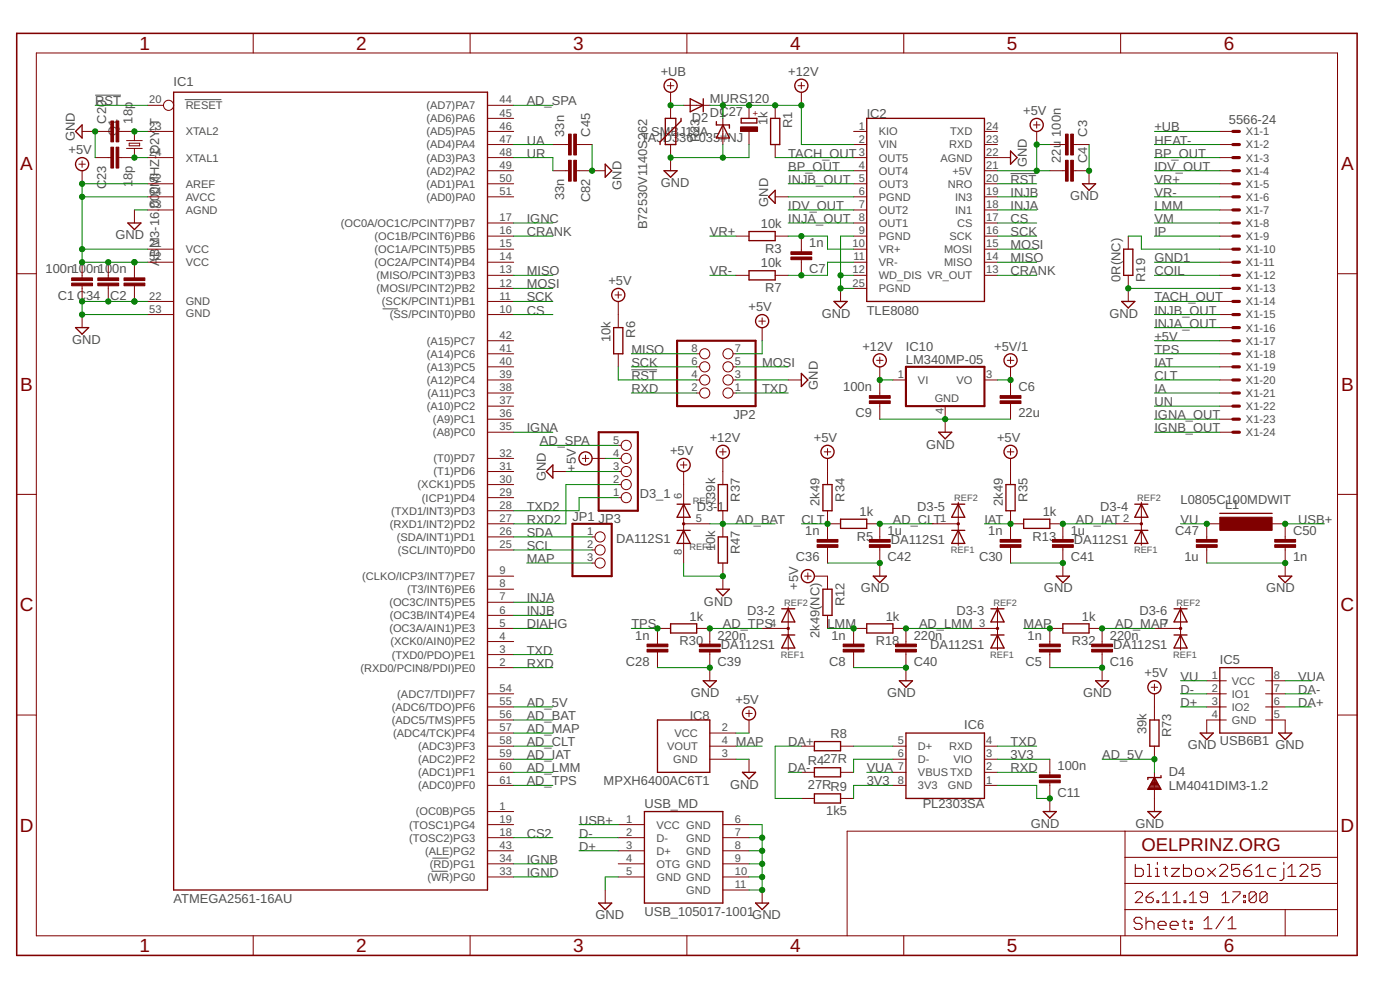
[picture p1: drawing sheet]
<svg xmlns="http://www.w3.org/2000/svg" width="420mm" height="297mm" viewBox="0 0 420 297" stroke-linecap="round" stroke-linejoin="round" font-family="sans-serif">
<path d="M28.6 28.6h7.7M55.5 29.9h10.8M303.3 52.1h7.7M114.9 92.7h4.4M189.5 111h7.7M129.9 257.5h4.6M129.6 261.4h4.7" fill="none" stroke="#505050" stroke-width=".3"/>
<g fill="none" stroke="#800000" stroke-width=".4">
<path d="M22.7 39.4l1.9-1.9v3.9zM52.1 27.7h94.2v239.3h-94.2zM199.7 35.5h3.1v7.9h-3.1zM204.4 35.5v.8l-6.3 6.3v.8M207.1 29.6l4 2-4 1.9zM211.1 29.6v3.9M215 36.5v1h3.9v1M216.9 37.5l2 3.9h-3.9zM222.4 35.5h4.7v1.4h-4.7zM231.3 35.5h2.7v7.9h-2.7zM260.1 35.5h35.3v54.9h-35.3zM181.6 49.3l2 1.9-2 2z"/>
<path d="M199.3 51.2h3.9l-1.9 2zM230.7 59.1l1.9-2v3.9zM303.3 45.3l1.9 2-1.9 2zM324.9 55.1h3.9l-2 2zM38.4 66.9h3.9l-2 2zM224.8 69.5h7.8v2.7h-7.8zM337.2 74.8h2.8v7.8h-2.8zM22.7 98.3h3.9l-2 2zM184.2 98.3h2.7v7.9h-2.7zM224.8 81.2h7.8v2.8h-7.8zM250.3 90.4h3.9l-1.9 2zM336.6 90.4h4l-2 2z"/>
<path d="M240.5 112l1.9 2-1.9 2zM165.9 139.5v3.9l-1.9-1.9zM281.7 129.7h3.9l-1.9 2zM203.2 151.3h3.9M203.2 159.1h3.9M205.2 151.3l1.9 3.9h-3.9zM205.2 159.1l1.9 3.9h-3.9zM215.6 145.4h2.7v7.8h-2.7zM247 145.4h2.7v7.8h-2.7zM252.3 155.8h7.8v2.7h-7.8zM285.6 151.3h3.9M285.6 159.1h3.9"/>
<path d="M287.6 159.1l1.9 3.9h-3.9zM287.6 151.3l1.9 3.9h-3.9zM301.9 145.4h2.8v7.8h-2.8zM307.2 155.8h7.9v2.7h-7.9zM340.6 151.3h3.9M340.6 159.1h3.9M342.5 159.1l2 3.9h-3.9zM342.5 151.3l2 3.9h-3.9zM366.1 154h15.7M215 176.8h3.9l-2 2zM215.6 161.1h2.7v7.8h-2.7zM247 176.8h2.7v7.8h-2.7z"/>
<path d="M262.1 172.9h3.9l-2 1.9zM317 172.9h4l-2 1.9zM383.7 172.9h4l-2 1.9zM201.3 187.2h7.8v2.7h-7.8zM234.6 182.7h3.9M234.6 190.5h3.9M236.6 182.7l1.9 3.9h-3.9zM236.6 190.5l1.9 3.9h-3.9zM260.1 187.2h7.9v2.7h-7.9zM297.4 182.7h3.9M297.4 190.5h3.9M299.4 182.7l1.9 3.9h-3.9z"/>
<path d="M299.4 190.5l1.9 3.9h-3.9zM319 187.2h7.8v2.7h-7.8zM352.3 182.7h4M352.3 190.5h4M354.3 182.7l2 3.9h-4zM354.3 190.5l2 3.9h-4zM197.3 216h15.7v15.7h-15.7zM211.1 204.3h3.9l-2 1.9zM269.9 204.3h4l-2 1.9zM271.9 219.9h23.5v19.7h-23.5zM328.8 204.3h3.9l-1.9 1.9zM345.1 216h2.7v7.9h-2.7z"/>
<path d="M360.2 219.9h3.9l-1.9 2zM366.1 200.3h15.7v19.6h-15.7zM383.7 219.9h4l-2 2zM222.8 231.7h4l-2 2zM244.4 222.5h7.9v2.8h-7.9zM244.4 230.4h7.9v2.7h-7.9zM244.4 238.2h7.9v2.7h-7.9zM344.7 236.5h3.6M344.8 236.2h3.2M345.1 235.8h2.8M345.2 235.4h2.4M345.5 235.1h2"/>
<path d="M345.7 234.7h1.6M345.9 234.4h1.1M346.1 234h.8M346.3 233.6h.3M346.5 233.3l1.9 3.5h-3.9zM348.4 232.7v.6h-3.9v.6M193.4 243.5h23.5v27.5h-23.5zM313.1 243.5h3.9l-1.9 1.9zM344.5 243.5h3.9l-1.9 1.9zM179.7 271h3.9l-2 1.9zM226.8 271h3.9l-2 1.9z"/>
<circle cx="201.3" cy="25.7" r="1.97"/>
<circle cx="240.5" cy="25.7" r="1.97"/>
<circle cx="311.1" cy="37.5" r="1.97"/>
<circle cx="24.6" cy="49.3" r="1.97"/>
<circle cx="185.5" cy="88.5" r="1.97"/>
<circle cx="228.7" cy="96.4" r="1.97"/>
<circle cx="264" cy="108.1" r="1.97"/>
<circle cx="303.3" cy="108.1" r="1.97"/>
<circle cx="175.7" cy="137.5" r="1.97"/>
<circle cx="205.2" cy="139.5" r="1.97"/>
<circle cx="216.9" cy="135.6" r="1.97"/>
<circle cx="248.3" cy="135.6" r="1.97"/>
<circle cx="303.3" cy="135.6" r="1.97"/>
<circle cx="242.4" cy="172.9" r="1.97"/>
<circle cx="224.8" cy="214.1" r="1.97"/>
<circle cx="346.5" cy="206.2" r="1.97"/>
</g>
<g fill="none" stroke="#800000" stroke-width=".3">
<path d="M10.9 15.9h390.5v264.9h-390.5zM76 10v5.9M141.1 10v5.9M206.1 10v5.9M271.2 10v5.9M336.3 10v5.9M24.6 39.4h8.7M35.6 39.4h4.7v2.8M44.3 31.6h4.7M44.3 39.4h7.8M146.3 31.6h7.9M146.3 39.4h7.9"/>
<path d="M146.3 35.5h7.9M200.3 25.7h1.9M201.3 24.7v2M201.3 27.7v7.8M205.2 31.6h7.8M216.9 35.5v7.9M224.8 31.6v3.9M224.8 39.4v4M232.6 31.6v3.9M239.5 25.7h2M240.5 24.7v2M240.5 27.7v3.9"/>
<path d="M256.2 39.4h3.9M295.4 39.4h4M310.2 37.5h1.9M311.1 36.5v2M311.1 39.4v4M366.1 39.4h3.9M23.7 49.3h1.9M24.6 48.3v1.9M24.6 51.2v3.9M28.6 47.3h4.7M38 42.2h4.7M38 44.5h4.7"/>
<path d="M38.8 43h3.1v.8h-3.1zM40.3 44.5v2.8h-4.7M44.3 47.3h7.8M44.3 55.1h7.8M44.3 59.1h7.8M146.3 47.3h7.9M146.3 43.4h7.9M146.3 51.2h7.9M146.3 55.1h7.9M146.3 59.1h7.9M165.9 43.4h4.7M165.9 51.2h4.7"/>
<path d="M173 43.4h4.7M173 51.2h8.6M201.3 43.4v7.8M232.6 59.1h4M232.6 43.4v3.9M256.2 47.3h3.9M256.2 43.4h3.9M256.2 51.2h3.9M256.2 55.1h3.9M256.2 59.1h3.9M295.4 47.3h7.9M295.4 43.4h4"/>
<path d="M295.4 51.2h4M295.4 55.1h4M295.4 59.1h4M315.1 43.4h4.7M315.1 51.2h4.7M322.1 43.4h4.7M322.1 51.2h4.7v3.9M366.1 47.3h3.9M366.1 43.4h3.9M366.1 51.2h3.9M366.1 55.1h3.9M366.1 59.1h3.9"/>
<path d="M24.6 78.7v4.7M32.5 78.7v4.7M40.3 63v3.9M40.3 78.7v4.7M44.3 63h7.8M44.3 74.8h7.8M44.3 78.7h7.8M146.3 66.9h7.9M146.3 70.8h7.9M146.3 74.8h7.9M146.3 78.7h7.9M220.9 70.8h3.9"/>
<path d="M232.6 70.8h4M240.5 70.8v4.7M240.5 77.9v4.7M256.2 63h3.9M256.2 66.9h3.9M256.2 70.8h3.9M256.2 74.8h3.9M256.2 78.7h3.9M295.4 63h4M295.4 66.9h4M295.4 70.8h4M295.4 74.8h4"/>
<path d="M295.4 78.7h4M338.6 70.8v4M366.1 63h3.9M366.1 66.9h3.9M366.1 70.8h3.9M366.1 74.8h3.9M366.1 78.7h3.9M5 82.1h5.9M24.6 85.7v4.7M24.6 94.4v3.9M32.5 85.7v4.7M40.3 85.7v4.7"/>
<path d="M44.3 90.4h7.8M44.3 94.4h7.8M146.3 82.6h7.9M146.3 86.5h7.9M146.3 90.4h7.9M146.3 94.4h7.9M184.6 88.5h1.9M185.5 87.5v2M185.5 90.4v7.9M220.9 82.6h3.9M227.7 96.4h2M228.7 95.4v1.9"/>
<path d="M228.7 98.3v3.9M232.6 82.6h4M252.3 86.5v3.9M256.2 82.6h3.9M256.2 86.5h3.9M295.4 82.6h4M338.6 82.6v7.8M366.1 82.6h3.9M366.1 86.5h3.9M366.1 90.4h3.9M366.1 94.4h3.9M366.1 98.3h3.9"/>
<path d="M401.4 82.1h5.9M146.3 114h7.9M146.3 117.9h7.9M146.3 110.1h7.9M146.3 106.2h7.9M146.3 102.2h7.9M185.5 106.2v3.9M209.1 114h.9M209.1 117.9h.9M209.1 110.1h.9M209.1 106.2h.9M220 114h.9"/>
<path d="M220 117.9h.9M220 110.1h.9M220 106.2h.9M236.6 114h3.9M263.1 108.1h1.9M264 107.1v2M264 110.1v8.6M268 114h3.9M295.4 114h4M302.3 108.1h2M303.3 107.1v2M303.3 110.1v8.6"/>
<path d="M366.1 114h3.9M366.1 117.9h3.9M366.1 110.1h3.9M366.1 106.2h3.9M366.1 102.2h3.9M146.3 129.7h7.9M146.3 125.8h7.9M146.3 121.9h7.9M146.3 137.5h7.9M174.8 137.5h1.9M175.7 136.6v1.9M177.7 137.5h3.9"/>
<path d="M185.5 137.5h.9M185.5 133.6h.9M204.2 139.5h1.9M205.2 138.5v2M216 135.6h1.9M216.9 134.6v2M216.9 137.5v7.9M247.4 135.6h1.9M248.3 134.6v2M248.3 137.5v7.9M264 121.1v4.7M283.7 121.9v7.8"/>
<path d="M302.3 135.6h2M303.3 121.1v4.7M303.3 134.6v2M303.3 137.5v7.9M366.1 129.7h3.9M366.1 125.8h3.9M366.1 121.9h3.9M5 148.3h5.9M146.3 157.2h7.9M146.3 149.3h7.9M146.3 141.5h7.9M146.3 153.2h7.9"/>
<path d="M146.3 145.4h7.9M165.9 141.5h3.9M185.5 149.3h.9M185.5 141.5h.9M185.5 145.4h.9M205.2 157.2h7.8M205.2 141.5v27.4M216.9 153.2v7.9M248.3 157.2h4M248.3 153.2v8.7M260.1 157.2h3.9v4.7M279.7 157.2h7.9"/>
<path d="M287.6 150.7v12.9M303.3 157.2h3.9M303.3 153.2v8.7M315.1 157.2h3.9v4.7M334.7 157.2h7.8M342.5 150.7v12.9M366.1 157.2h-3.9v4.7M381.8 157.2h3.9v4.7M401.4 148.3h5.9M146.3 172.9h7.9M146.3 165h7.9M146.3 161.1h7.9"/>
<path d="M146.3 176.8h7.9M177.7 165h.9M177.7 161.1h.9M177.7 168.9h.9M216.9 168.9v7.9M241.5 172.9h1.9M242.4 171.9v1.9M244.4 172.9h3.9v3.9M248.3 164.2v4.7M264 164.2v8.7M303.3 164.2v4.7M319 164.2v8.7"/>
<path d="M362.2 164.2v4.7M385.7 164.2v8.7M146.3 188.6h7.9M146.3 184.6h7.9M146.3 180.7h7.9M146.3 196.4h7.9M146.3 192.5h7.9M197.3 195.6v4.7M201.3 188.6h-4v4.7M209.1 188.6h3.9v4.7M213 195.6v8.7M228.7 188.6h7.9"/>
<path d="M236.6 182.1v12.9M248.3 184.6v4M256.2 195.6v4.7M260.1 188.6h-3.9v4.7M268 188.6h3.9v4.7M271.9 195.6v8.7M291.5 188.6h7.9M299.4 182.1v12.9M315.1 195.6v4.7M319 188.6h-3.9v4.7M326.8 188.6h4v4.7M330.8 195.6v8.7"/>
<path d="M346.5 188.6h7.8M354.3 182.1v12.9M5 214.5h5.9M146.3 219.9h7.9M146.3 216h7.9M146.3 212.1h7.9M146.3 208.2h7.9M146.3 200.3h7.9M213 219.9h7.9M223.8 214.1h2M224.8 213.1v2M224.8 216v3.9"/>
<path d="M345.5 206.2h1.9M346.5 205.2v2M346.5 208.2v7.8M362.2 212.1h5.8M362.2 208.2h5.8M362.2 204.3h5.8M368 216h-5.8v3.9M379.8 216h5.9v3.9M379.8 212.1h5.9M379.8 208.2h5.9M379.8 204.3h5.9M401.4 214.5h5.9"/>
<path d="M146.3 227.8h7.9M146.3 223.9h7.9M146.3 235.6h7.9M146.3 231.7h7.9M213 227.8h7.9M213 223.9h7.9M224.8 227.8v3.9M240.5 223.9h3.9M240.5 231.7h3.9M240.5 239.6h3.9M252.3 223.9h3.9M252.3 231.7h3.9"/>
<path d="M252.3 239.6h3.9M268 227.8h3.9M268 223.9h3.9M268 235.6h3.9M268 231.7h3.9M295.4 227.8h4M295.4 223.9h4M295.4 235.6h4M295.4 231.7h4M315.1 227.8v4.7M315.1 234.9v8.6M346.5 223.9v3.9"/>
<path d="M346.5 231.7v11.8M146.3 255.3h7.9M146.3 243.5h7.9M146.3 259.2h7.9M146.3 247.4h7.9M146.3 251.3h7.9M185.5 255.3h7.9M185.5 259.2h7.9M185.5 247.4h7.9M185.5 251.3h7.9M216.9 255.3h7.9M216.9 259.2h7.9"/>
<path d="M216.9 247.4h7.9M216.9 251.3h7.9M337.6 249.4v31.4M337.6 257.2h63.8M401.4 249.4h-147.2v31.4M146.3 263.1h7.9M181.6 267v4M185.5 263.1h7.9M216.9 263.1h7.9M216.9 267h7.9M228.7 267v4M337.6 272.9h63.8"/>
<path d="M337.6 265.1h63.8M340.7 268.1l.5-.5h1.1l.6 .5v.5l-2.2 2.2h2.2M344 269.2h1.6l.5 .5v.6l-.5 .5h-1.1l-.5-.5zM346.1 267.6l-1.1 .5-1 1.1M347.2 270.3h.5v.5h-.5zM348.8 270.8h2.2M348.8 268.6l1.1-1v3.2M352.1 270.8h2.2M352.1 268.6l1.1-1v3.2M355.3 270.3h.6v.5h-.6zM357 270.8h2.1M357 268.6l1.1-1v3.2"/>
<path d="M362.4 269.2h-1.6l-.6-.6v-.5l.6-.5h1l.6 .5v2.2l-.6 .5h-1l-.6-.5M366.7 270.8h2.2M366.7 268.6l1.1-1v3.2M370 267.6h2.2v.5l-2.2 2.2v.5M373.2 270.3h.6v.5h-.6zM373.2 268.6h.6v.6h-.6zM377 268.1v2.2l-.5 .5h-1.1l-.5-.5M377 268.1l-.5-.5h-1.1l-.5 .5v2.2M377 268.1l-2.1 2.2M380.3 268.1v2.2l-.6 .5h-1l-.6-.5M380.3 268.1l-.6-.5h-1l-.6 .5v2.2M380.3 268.1l-2.2 2.2"/>
<path d="M385.7 272.9v7.9M76 280.8v5.9M141.1 280.8v5.9M206.1 280.8v5.9M271.2 280.8v5.9M336.3 280.8v5.9"/>
<circle cx="50.6" cy="31.6" r="1.52"/>
<circle cx="211.5" cy="110.1" r="1.52"/>
<circle cx="211.5" cy="117.9" r="1.52"/>
<circle cx="211.5" cy="106.2" r="1.52"/>
<circle cx="211.5" cy="114" r="1.52"/>
<circle cx="218.5" cy="106.2" r="1.52"/>
<circle cx="218.5" cy="114" r="1.52"/>
<circle cx="218.5" cy="117.9" r="1.52"/>
<circle cx="218.5" cy="110.1" r="1.52"/>
<circle cx="187.9" cy="137.5" r="1.52"/>
<circle cx="187.9" cy="133.6" r="1.52"/>
<circle cx="187.9" cy="149.3" r="1.52"/>
<circle cx="187.9" cy="141.5" r="1.52"/>
<circle cx="187.9" cy="145.4" r="1.52"/>
<circle cx="180.1" cy="165" r="1.52"/>
<circle cx="180.1" cy="161.1" r="1.52"/>
<circle cx="180.1" cy="168.9" r="1.52"/>
</g>
<g fill="#800000" stroke="#800000" stroke-width=".3">
<path d="M222.2 38.1h5.2v1.3h-5.2z"/>
<path d="M194.2 193.3h6.2v.8h-6.2z"/>
<path d="M194.2 194.8h6.2v.8h-6.2z"/>
<path d="M300.1 161.9h6.3v.8h-6.3z"/>
<path d="M300.1 163.4h6.3v.8h-6.3z"/>
<path d="M245.2 161.9h6.3v.8h-6.3z"/>
<path d="M245.2 163.4h6.3v.8h-6.3z"/>
<path d="M209.9 193.3h6.3v.8h-6.3z"/>
<path d="M209.9 194.8h6.3v.8h-6.3z"/>
<path d="M268.8 193.3h6.2v.8h-6.2z"/>
<path d="M268.8 194.8h6.2v.8h-6.2z"/>
<path d="M315.8 161.9h6.3v.8h-6.3z"/>
<path d="M315.8 163.4h6.3v.8h-6.3z"/>
<path d="M260.9 161.9h6.3v.8h-6.3z"/>
<path d="M260.9 163.4h6.3v.8h-6.3z"/>
<path d="M311.9 193.3h6.3v.8h-6.3z"/>
<path d="M311.9 194.8h6.3v.8h-6.3z"/>
<path d="M327.6 193.3h6.3v.8h-6.3z"/>
<path d="M327.6 194.8h6.3v.8h-6.3z"/>
<path d="M21.5 83.4h6.3v.8h-6.3z"/>
<path d="M21.5 84.9h6.3v.8h-6.3z"/>
<path d="M37.2 83.4h6.3v.8h-6.3z"/>
<path d="M37.2 84.9h6.3v.8h-6.3z"/>
<path d="M29.4 83.4h6.2v.8h-6.2z"/>
<path d="M29.4 84.9h6.2v.8h-6.2z"/>
<path d="M34.8 36.3h.8v6.3h-.8z"/>
<path d="M33.3 36.3h.8v6.3h-.8z"/>
<path d="M34.8 44.2h.8v6.2h-.8z"/>
<path d="M33.3 44.2h.8v6.2h-.8z"/>
<path d="M319.8 40.2h.8v6.3h-.8z"/>
<path d="M321.3 40.2h.8v6.3h-.8z"/>
<path d="M319.8 48.1h.8v6.3h-.8z"/>
<path d="M321.3 48.1h.8v6.3h-.8z"/>
<path d="M300.1 120.3h6.3v.8h-6.3z"/>
<path d="M300.1 118.7h6.3v.8h-6.3z"/>
<path d="M237.4 75.5h6.2v.8h-6.2z"/>
<path d="M237.4 77.1h6.2v.8h-6.2z"/>
<path d="M359 163.4h6.3v.8h-6.3z"/>
<path d="M359 161.9h6.3v.8h-6.3z"/>
<path d="M366.1 155.2h15.7v3.9h-15.7z"/>
<path d="M382.6 163.4h6.2v.8h-6.2z"/>
<path d="M382.6 161.9h6.2v.8h-6.2z"/>
<path d="M311.9 232.5h6.3v.8h-6.3z"/>
<path d="M311.9 234.1h6.3v.8h-6.3z"/>
<path d="M253 193.3h6.3v.8h-6.3z"/>
<path d="M253 194.8h6.3v.8h-6.3z"/>
<path d="M170.6 48.1h.8v6.3h-.8z"/>
<path d="M172.2 48.1h.8v6.3h-.8z"/>
<path d="M170.6 40.2h.8v6.3h-.8z"/>
<path d="M172.2 40.2h.8v6.3h-.8z"/>
<path d="M260.9 118.7h6.3v.8h-6.3z"/>
<path d="M260.9 120.3h6.3v.8h-6.3z"/>
</g>
<g fill="none" stroke="#800000" stroke-width=".32">
<path d="M340.7 259.4v3.6h1.8l.6-.6v-1.2l-.6-.7h-1.8M344.3 259.4h.6v3.6M347.3 258.7v.7M349.8 259.9v2.5l.6 .6M355.2 259.4v3.6h1.8l.6-.6v-1.2l-.6-.7h-1.8M366 259.9l.6-.5h1.2l.6 .5v.6l-2.4 2.5h2.4M372 259.4h-2.4v1.8l1.2-.7h.6l.6 .7v1.2l-.6 .6h-1.2l-.6-.6M375.7 259.4l-1.2 .5-1.2 1.3M385.3 258.7v.7M390.1 259.9l.6-.5h1.2l.6 .5v.6l-2.4 2.5h2.4M396.1 259.4h-2.4v1.8l1.2-.7h.6l.6 .7v1.2l-.6 .6h-1.2l-.6-.6M342.8 275.8l-.7-.6h-1.2l-.6 .6v.6l.6 .7h1.2l.7 .5v.7l-.7 .5h-1.2l-.6-.5"/>
<path d="M343.9 275.2v3.6M343.9 277.1l.7-.7h1.2l.6 .7v1.7M344.3 263h1.2M346.8 263h1.2M346.8 260.5h.5v2.5M347.6 277.6h2.4v-.5l-.6-.7h-1.2l-.6 .7v1.2l.6 .5h1.2M349.2 260.5h1.2M351.2 277.6h2.4v-.5l-.6-.7h-1.2l-.6 .7v1.2l.6 .5h1.2M351.6 260.5h2.4l-2.4 2.5h2.4M354.8 276.4h1.2M355.4 275.8v2.5l.6 .5M357.2 276.4h.6v.7h-.6z"/>
<path d="M357.2 278.3h.6v.5h-.6zM359.4 260.5h1.2l.6 .7v1.2l-.6 .6h-1.2l-.6-.6v-1.2zM361.3 276.2l1.2-1.2v3.7M361.3 278.7h2.4M362.4 260.5l2.4 2.5M364.8 260.5l-2.4 2.5M367.3 275l-2.4 3.7M368.6 278.7h2.4M368.6 276.2l1.2-1.2v3.7M373.3 261.2h1.8l.6 .5v.7l-.6 .6h-1.3l-.5-.6zM376.9 263h2.4M376.9 260.5l1.2-1.1v3.6"/>
<path d="M382.9 260.5h-1.8l-.6 .7v1.2l.6 .6h1.8M385.3 260.5v3.1l-.6 .6h-.6M386.5 263h2.4M386.5 260.5l1.2-1.1v3.6"/>
</g>
<path d="M5 10h402.3v276.7h-402.3z" fill="none" stroke="#800000" stroke-width=".47"/>
<g fill="none" stroke="#800000" stroke-width=".63">
<path d="M203.2 102.2h23.6v19.7h-23.6zM271.9 110.1h23.5v11.8h-23.5zM179.7 129.7h11.7v23.5h-11.7zM171.8 157.2h11.8v15.7h-11.8z"/>
<circle cx="205.2" cy="157.2" r=".19"/>
<circle cx="287.6" cy="157.2" r=".19"/>
<circle cx="342.5" cy="157.2" r=".19"/>
<circle cx="236.6" cy="188.6" r=".19"/>
<circle cx="299.4" cy="188.6" r=".19"/>
<circle cx="354.3" cy="188.6" r=".19"/>
</g>
<g fill="none" stroke="#800000" stroke-width=".95">
<path d="M370 39.4h2M370 43.4h2M370 47.3h2M370 51.2h2M370 55.1h2M370 59.1h2M370 63h2M370 66.9h2M370 70.8h2M370 74.8h2M370 78.7h2M370 82.6h2"/>
<path d="M370 86.5h2M370 90.4h2M370 94.4h2M370 98.3h2M370 102.2h2M370 106.2h2M370 110.1h2M370 114h2M370 117.9h2M370 121.9h2M370 125.8h2M370 129.7h2"/>
</g>
<g fill="none" stroke="#008000" stroke-width=".3">
<path d="M28.6 39.4v7.9M28.6 31.6h15.7M40.3 39.4h4M154.2 31.6h11.7M201.3 31.6h3.9M213 31.6h27.5v11.8h15.7M216.9 31.6v3.9M346.5 39.4h19.6M24.6 59.1h19.7M40.3 47.3h4M44.3 55.1h-19.7v23.6h19.7M154.2 47.3h11.7v3.9"/>
<path d="M154.2 43.4h11.7M177.7 43.4v7.8M216.9 43.4v3.9M224.8 43.4v3.9h-23.5M232.6 47.3h23.6M236.6 59.1h19.6M236.6 55.1h19.6M236.6 51.2h19.6M299.4 59.1h11.7M299.4 55.1h11.7M299.4 51.2h15.7M315.1 43.4h-4v7.8"/>
<path d="M326.8 43.4v7.8M346.5 47.3h19.6M346.5 59.1h19.6M346.5 55.1h19.6M346.5 51.2h19.6M346.5 43.4h19.6M24.6 74.8h19.7M40.3 63h4M154.2 70.8h11.7M154.2 66.9h11.7M213 70.8h7.9M236.6 63h19.6"/>
<path d="M236.6 70.8h11.7v4h7.9M236.6 66.9h19.6M256.2 70.8h-3.9v15.7h3.9M256.2 78.7h-7.9v3.9h-11.7M299.4 63h11.7M299.4 70.8h11.7M299.4 74.8h11.7M299.4 78.7h11.7M299.4 66.9h11.7M338.6 70.8h3.9v4h23.6M346.5 63h19.6M346.5 70.8h19.6"/>
<path d="M346.5 78.7h19.6M346.5 66.9h19.6M44.3 90.4h-19.7v4h19.7M154.2 90.4h11.7M154.2 94.4h11.7M154.2 86.5h11.7M154.2 82.6h11.7M213 82.6h7.9M252.3 82.6h3.9M299.4 82.6h11.7M338.6 86.5h27.5M346.5 90.4h19.6"/>
<path d="M346.5 94.4h19.6M346.5 82.6h19.6M346.5 98.3h19.6M185.5 110.1v3.9h23.6M189.5 106.2h19.6M189.5 110.1h19.6M189.5 117.9h19.6M220.9 114h15.7M220.9 110.1h15.7M220.9 117.9h15.7M228.7 102.2v4h-7.8M264 114h4"/>
<path d="M299.4 114h3.9M346.5 114h19.6M346.5 106.2h19.6M346.5 102.2h19.6M346.5 110.1h19.6M346.5 117.9h19.6M154.2 129.7h11.7M162 133.6h23.5M181.6 137.5h3.9M264 125.8h39.3M346.5 125.8h19.6M346.5 129.7h19.6"/>
<path d="M346.5 121.9h19.6M169.8 141.5h15.7M185.5 145.4h-15.7v11.8h-15.6M185.5 149.3h-11.7v3.9h-19.6M213 157.2h19.6M240.5 157.2h7.8M264 157.2h15.7M295.4 157.2h7.9M319 157.2h15.7M354.3 157.2h7.9M385.7 157.2h11.8M154.2 165h23.5"/>
<path d="M154.2 161.1h23.5M158.1 168.9h19.6M205.2 168.9v4h11.7M248.3 168.9h15.7M303.3 168.9h15.7M362.2 168.9h23.5M154.2 188.6h11.7M154.2 196.4h11.7M154.2 180.7h11.7M154.2 184.6h11.7M189.5 188.6h7.8M213 188.6h15.7"/>
<path d="M248.3 188.6h7.9M271.9 188.6h19.6M307.2 188.6h7.9M330.8 188.6h15.7M154.2 200.3h11.7M154.2 219.9h11.7M154.2 216h11.7M154.2 212.1h11.7M197.3 200.3h15.7M220.9 219.9h3.9M256.2 200.3h15.7M315.1 200.3h15.7"/>
<path d="M354.3 212.1h7.9M354.3 208.2h7.9M354.3 204.3h7.9M385.7 212.1h7.9M385.7 208.2h7.9M385.7 204.3h7.9M154.2 227.8h11.7M154.2 235.6h11.7M154.2 223.9h11.7M154.2 231.7h11.7M220.9 227.8h3.9M220.9 223.9h7.8"/>
<path d="M236.6 231.7h3.9M240.5 223.9h-7.9v15.7h7.9M256.2 223.9h11.8M260.1 231.7h7.9M268 227.8h-11.8v3.9M268 235.6h-11.8v4M299.4 227.8h15.7M299.4 235.6h11.7v4h4M299.4 223.9h11.7M299.4 231.7h11.7M330.8 227.8h15.7v3.9M154.2 259.2h11.7"/>
<path d="M154.2 251.3h11.7M173.8 255.3h11.7M173.8 251.3h11.7M173.8 247.4h11.7M224.8 247.4h3.9v19.6h-3.9M224.8 255.3h3.9M224.8 259.2h3.9M224.8 251.3h3.9M154.2 263.1h11.7M185.5 263.1h-3.9v3.9M224.8 263.1h3.9"/>
</g>
<g fill="#008000" stroke="#008000" stroke-width=".3">
<circle cx="216.9" cy="47.3" r=".78"/>
<circle cx="201.3" cy="47.3" r=".78"/>
<circle cx="264" cy="168.9" r=".78"/>
<circle cx="319" cy="168.9" r=".78"/>
<circle cx="271.9" cy="200.3" r=".78"/>
<circle cx="213" cy="200.3" r=".78"/>
<circle cx="216.9" cy="172.9" r=".78"/>
<circle cx="330.8" cy="200.3" r=".78"/>
<circle cx="28.6" cy="39.4" r=".78"/>
<circle cx="24.6" cy="94.4" r=".78"/>
<circle cx="32.5" cy="90.4" r=".78"/>
<circle cx="40.3" cy="90.4" r=".78"/>
<circle cx="24.6" cy="90.4" r=".78"/>
<circle cx="252.3" cy="86.5" r=".78"/>
<circle cx="252.3" cy="82.6" r=".78"/>
<circle cx="326.8" cy="51.2" r=".78"/>
<circle cx="315.1" cy="239.6" r=".78"/>
<circle cx="385.7" cy="168.9" r=".78"/>
<circle cx="177.7" cy="51.2" r=".78"/>
<circle cx="228.7" cy="263.1" r=".78"/>
<circle cx="228.7" cy="259.2" r=".78"/>
<circle cx="228.7" cy="255.3" r=".78"/>
<circle cx="228.7" cy="251.3" r=".78"/>
<circle cx="228.7" cy="267" r=".78"/>
<circle cx="283.7" cy="125.8" r=".78"/>
<circle cx="338.6" cy="86.5" r=".78"/>
<circle cx="24.6" cy="74.8" r=".78"/>
<circle cx="24.6" cy="55.1" r=".78"/>
<circle cx="32.5" cy="78.7" r=".78"/>
<circle cx="40.3" cy="78.7" r=".78"/>
<circle cx="24.6" cy="78.7" r=".78"/>
<circle cx="24.6" cy="59.1" r=".78"/>
<circle cx="311.1" cy="51.2" r=".78"/>
<circle cx="311.1" cy="43.4" r=".78"/>
<circle cx="216.9" cy="31.6" r=".78"/>
<circle cx="224.8" cy="31.6" r=".78"/>
<circle cx="232.6" cy="31.6" r=".78"/>
<circle cx="240.5" cy="31.6" r=".78"/>
<circle cx="264" cy="114" r=".78"/>
<circle cx="248.3" cy="157.2" r=".78"/>
<circle cx="303.3" cy="157.2" r=".78"/>
<circle cx="216.9" cy="157.2" r=".78"/>
<circle cx="213" cy="188.6" r=".78"/>
<circle cx="264" cy="157.2" r=".78"/>
<circle cx="319" cy="157.2" r=".78"/>
<circle cx="330.8" cy="188.6" r=".78"/>
<circle cx="197.3" cy="188.6" r=".78"/>
<circle cx="256.2" cy="188.6" r=".78"/>
<circle cx="315.1" cy="188.6" r=".78"/>
<circle cx="40.3" cy="47.3" r=".78"/>
<circle cx="40.3" cy="39.4" r=".78"/>
<circle cx="271.9" cy="188.6" r=".78"/>
<circle cx="201.3" cy="31.6" r=".78"/>
<circle cx="240.5" cy="82.6" r=".78"/>
<circle cx="240.5" cy="70.8" r=".78"/>
<circle cx="362.2" cy="157.2" r=".78"/>
<circle cx="385.7" cy="157.2" r=".78"/>
<circle cx="346.5" cy="227.8" r=".78"/>
<circle cx="303.3" cy="114" r=".78"/>
</g>
<g font-size="5.7" fill="#800000">
<text x="41.9" y="15">1</text>
<text x="106.9" y="15">2</text>
<text x="172" y="15">3</text>
<text x="237.1" y="15">4</text>
<text x="302.2" y="15">5</text>
<text x="367.3" y="15">6</text>
<text x="6.1" y="51">A</text>
<text x="402.5" y="51">A</text>
<text x="6.1" y="117.2">B</text>
<text x="402.5" y="117.2">B</text>
<text x="5.9" y="183.5">C</text>
<text x="402.3" y="183.5">C</text>
<text x="5.9" y="249.7">D</text>
<text x="402.3" y="249.7">D</text>
<text x="41.9" y="285.7">1</text>
<text x="106.9" y="285.7">2</text>
<text x="172" y="285.7">3</text>
<text x="237.1" y="285.7">4</text>
<text x="302.2" y="285.7">5</text>
<text x="367.3" y="285.7">6</text>
</g>
<text font-size="5.5" fill="#800000" x="342.5" y="255.3">OELPRINZ.ORG</text>
<g font-size="3.9" fill="#505050">
<text x="198.3" y="22.8">+UB</text>
<text x="236.6" y="22.8">+12V</text>
<text x="52.1" y="25.7">IC1</text>
<text x="28.6" y="31.6">RST</text>
<text x="158.1" y="31.6">AD_SPA</text>
<text x="213" y="30.8">MURS120</text>
<text x="213" y="35.1">D1</text>
<text x="215.9" y="34.8">C27</text>
<text x="260.1" y="35.5">I</text>
<text x="261.2" y="35.5">C2</text>
<text x="307.1" y="34.5">+5V</text>
<text x="31.9" y="37.1" transform="rotate(-90 31.9 37.1)">C20</text>
<text x="35.2" y="40.7" transform="rotate(-90 35.2 40.7)">Q1</text>
<text x="39.7" y="37.1" transform="rotate(-90 39.7 37.1)">18p</text>
<text x="47.8" y="39.2" transform="rotate(-90 47.8 39.2)">-T</text>
<text x="169.3" y="41" transform="rotate(-90 169.3 41)">33n</text>
<text x="177.1" y="41" transform="rotate(-90 177.1 41)">C45</text>
<text x="195.4" y="40.8">SMB</text>
<text x="203.8" y="40.8">J18A</text>
<text x="207.7" y="36.5">D2</text>
<text x="230.3" y="37.6" transform="rotate(-90 230.3 37.6)">1k</text>
<text x="237.7" y="38.5" transform="rotate(-90 237.7 38.5)">R1</text>
<text x="318.4" y="41" transform="rotate(-90 318.4 41)">100n</text>
<text x="326.2" y="41" transform="rotate(-90 326.2 41)">C3</text>
<text x="346.5" y="39.4">+UB</text>
<text x="368.8" y="37.3">5566-24</text>
<text x="20.6" y="46.3">+5V</text>
<text x="22.5" y="42.4" transform="rotate(-90 22.5 42.4)">GND</text>
<text x="47.8" y="46.4" transform="rotate(-90 47.8 46.4)">D2Y</text>
<text x="158.1" y="43.4">UA</text>
<text x="158.1" y="47.3">UR</text>
<text x="192.3" y="42.6">TAJD3</text>
<text x="203.9" y="42.6">36*035#NJ</text>
<text x="209.9" y="42.6" transform="rotate(-90 209.9 42.6)">R23</text>
<text x="236.6" y="47.3">TACH_OUT</text>
<text x="346.5" y="47.3">BP_OUT</text>
<text x="346.5" y="43.4">HEAT-</text>
<text x="31.9" y="54" transform="rotate(-90 31.9 54)">23</text>
<text x="236.6" y="51.2">BP_OUT</text>
<text x="308.2" y="50.2" transform="rotate(-90 308.2 50.2)">GND</text>
<text x="318.4" y="48.9" transform="rotate(-90 318.4 48.9)">22u</text>
<text x="326.2" y="48.9" transform="rotate(-90 326.2 48.9)">C4</text>
<text x="346.5" y="51.2">IDV_OUT</text>
<text x="31.9" y="56.8" transform="rotate(-90 31.9 56.8)">C</text>
<text x="39.7" y="56.1" transform="rotate(-90 39.7 56.1)">18p</text>
<text x="47.8" y="58.2" transform="rotate(-90 47.8 58.2)">0MHZ-</text>
<text x="186.5" y="56.9" transform="rotate(-90 186.5 56.9)">GND</text>
<text x="198.3" y="56.1">GND</text>
<text x="236.6" y="55.1">INJB_OUT</text>
<text x="303.3" y="55.1">RST</text>
<text x="303.3" y="59.1">INJB</text>
<text x="346.5" y="55.1">VR+</text>
<text x="346.5" y="59.1">VR-</text>
<text x="47.8" y="62.5" transform="rotate(-90 47.8 62.5)">00</text>
<text x="169.3" y="60" transform="rotate(-90 169.3 60)">33n</text>
<text x="177.1" y="60.7" transform="rotate(-90 177.1 60.7)">C82</text>
<text x="230.5" y="62" transform="rotate(-90 230.5 62)">GND</text>
<text x="236.6" y="63">IDV_OUT</text>
<text x="303.3" y="63">INJA</text>
<text x="321.2" y="60">GND</text>
<text x="346.5" y="63">LMM</text>
<text x="34.7" y="71.8">GND</text>
<text x="158.1" y="70.8">CRANK</text>
<text x="158.1" y="66.9">IGNC</text>
<text x="194.2" y="68.8" transform="rotate(-90 194.2 68.8)">B72530V1140S262</text>
<text x="213" y="70.8">VR+</text>
<text x="228.4" y="68.5">10k</text>
<text x="236.6" y="66.9">INJA_OUT</text>
<text x="303.3" y="70.8">SCK</text>
<text x="303.3" y="66.9">CS</text>
<text x="346.5" y="66.9">VM</text>
<text x="346.5" y="70.8">IP</text>
<text x="47.8" y="74.5" transform="rotate(-90 47.8 74.5)">M3-16.</text>
<text x="229.7" y="75.9">R3</text>
<text x="242.8" y="74.2">1n</text>
<text x="303.3" y="74.8">MOSI</text>
<text x="13.7" y="82">100n100n100n</text>
<text x="47.8" y="79.7" transform="rotate(-90 47.8 79.7)">AB</text>
<text x="158.1" y="82.6">MISO</text>
<text x="213" y="82.6">VR-</text>
<text x="228.4" y="80.3">10k</text>
<text x="242.8" y="82">C7</text>
<text x="303.3" y="82.6">CRANK</text>
<text x="303.3" y="78.7">MISO</text>
<text x="346.5" y="78.7">GND1</text>
<text x="346.5" y="82.6">COIL</text>
<text x="17.3" y="89.9">C1 C</text>
<text x="25.8" y="89.9">34</text>
<text x="33" y="89.9">C2</text>
<text x="158.1" y="86.5">MOSI</text>
<text x="182.6" y="85.6">+5V</text>
<text x="229.7" y="87.7">R7</text>
<text x="336.3" y="84.6" transform="rotate(-90 336.3 84.6)">0R(NC)</text>
<text x="343.7" y="84.6" transform="rotate(-90 343.7 84.6)">R19</text>
<text x="158.1" y="90.5">SCK</text>
<text x="158.1" y="94.4">CS</text>
<text x="224.7" y="93.4">+5V</text>
<text x="246.6" y="95.4">GND</text>
<text x="260.1" y="94.4">TLE8080</text>
<text x="332.9" y="95.4">GND</text>
<text x="346.5" y="94.4">INJB_OUT</text>
<text x="346.5" y="90.5">TACH_OUT</text>
<text x="190.6" y="101.3" transform="rotate(-90 190.6 101.3)">R6</text>
<text x="346.5" y="98.3">INJA_OUT</text>
<text x="21.7" y="103.2">GND</text>
<text x="183.2" y="102.6" transform="rotate(-90 183.2 102.6)">10k</text>
<text x="189.5" y="106.2">MISO</text>
<text x="258.8" y="105.2">+12V</text>
<text x="271.9" y="105.2">IC10</text>
<text x="298.4" y="105.2">+5V/1</text>
<text x="346.5" y="102.2">+5V</text>
<text x="346.5" y="106.2">TPS</text>
<text x="189.5" y="114">RST</text>
<text x="189.5" y="110.1">SCK</text>
<text x="228.7" y="110.1">MOSI</text>
<text x="271.9" y="109.1">LM340MP-05</text>
<text x="346.5" y="114">CLT</text>
<text x="346.5" y="110.1">IAT</text>
<text x="189.5" y="117.9">RXD</text>
<text x="228.7" y="117.9">TXD</text>
<text x="245.4" y="116.9" transform="rotate(-90 245.4 116.9)">GND</text>
<text x="253.1" y="117.3">100n</text>
<text x="305.6" y="117.3">C6</text>
<text x="346.5" y="117.9">IA</text>
<text x="220.1" y="125.6">JP2</text>
<text x="256.7" y="125.2">C9</text>
<text x="305.6" y="125.2">22u</text>
<text x="346.5" y="121.8">UN</text>
<text x="346.5" y="125.8">IGNA_OUT</text>
<text x="158.1" y="129.7">IGNA</text>
<text x="346.5" y="129.7">IGNB_OUT</text>
<text x="162" y="133.6">AD_SPA</text>
<text x="201.1" y="136.6">+5V</text>
<text x="213" y="132.6">+12V</text>
<text x="244.3" y="132.6">+5V</text>
<text x="278" y="134.6">GND</text>
<text x="299.2" y="132.6">+5V</text>
<text x="172.8" y="141.6" transform="rotate(-90 172.8 141.6)">+5V</text>
<text x="163.8" y="144.4" transform="rotate(-90 163.8 144.4)">GND</text>
<text x="192" y="149.3">D3_1</text>
<text x="214.6" y="149.7" transform="rotate(-90 214.6 149.7)">39k</text>
<text x="158.1" y="153.2">TXD2</text>
<text x="209.1" y="153.2">D3-1</text>
<text x="222" y="150.5" transform="rotate(-90 222 150.5)">R37</text>
<text x="246" y="151.8" transform="rotate(-90 246 151.8)">2k49</text>
<text x="253.4" y="150.5" transform="rotate(-90 253.4 150.5)">R34</text>
<text x="258" y="154.8">1k</text>
<text x="275.3" y="153.3">D3-5</text>
<text x="300.9" y="151.8" transform="rotate(-90 300.9 151.8)">2k49</text>
<text x="308.4" y="150.5" transform="rotate(-90 308.4 150.5)">R35</text>
<text x="312.9" y="154.8">1k</text>
<text x="330.2" y="153.3">D3-4</text>
<text x="354.3" y="151.3">L0805C100MDWIT</text>
<text x="367.6" y="152.8">L1</text>
<text x="158.1" y="157.2">RXD2</text>
<text x="158.1" y="161.1">SDA</text>
<text x="171.8" y="156.2">JP1 JP3</text>
<text x="220.9" y="157.2">AD_BAT</text>
<text x="240.5" y="157.2">CLT</text>
<text x="241.7" y="160.5">1n</text>
<text x="266.4" y="160.5">1u</text>
<text x="268" y="157.2">AD_CLT</text>
<text x="295.4" y="157.2">IAT</text>
<text x="296.6" y="160.5">1n</text>
<text x="321.3" y="160.5">1u</text>
<text x="322.9" y="157.2">AD_IAT</text>
<text x="352.7" y="160.5">C47</text>
<text x="354.3" y="157.2">VU</text>
<text x="388.1" y="160.5">C50</text>
<text x="389.6" y="157.2">USB+</text>
<text x="158.1" y="165">SCL</text>
<text x="184.9" y="163.1">DA112S1</text>
<text x="214.6" y="165.4" transform="rotate(-90 214.6 165.4)">10k</text>
<text x="222" y="166.2" transform="rotate(-90 222 166.2)">R47</text>
<text x="257.1" y="162.2">R5</text>
<text x="267.4" y="163.3">DA112S1</text>
<text x="309.9" y="162.2">R13</text>
<text x="322.3" y="163.3">DA112S1</text>
<text x="158.1" y="168.9">MAP</text>
<text x="238.9" y="168.4">C36</text>
<text x="266.4" y="168.4">C42</text>
<text x="293.8" y="168.4">C30</text>
<text x="321.3" y="168.4">C41</text>
<text x="355.5" y="168.3">1u</text>
<text x="388.1" y="168.3">1n</text>
<text x="239.5" y="176.9" transform="rotate(-90 239.5 176.9)">+5V</text>
<text x="258.4" y="177.8">GND</text>
<text x="313.3" y="177.8">GND</text>
<text x="380" y="177.8">GND</text>
<text x="158.1" y="180.7">INJA</text>
<text x="158.1" y="184.6">INJB</text>
<text x="211.3" y="181.7">GND</text>
<text x="224.2" y="184.7">D3-2</text>
<text x="253.4" y="181.9" transform="rotate(-90 253.4 181.9)">R12</text>
<text x="287" y="184.7">D3-3</text>
<text x="342" y="184.7">D3-6</text>
<text x="158.1" y="188.6">DIAHG</text>
<text x="189.5" y="188.6">TPS</text>
<text x="190.6" y="191.9">1n</text>
<text x="207" y="186.2">1k</text>
<text x="215.4" y="191.9">220n</text>
<text x="216.9" y="188.6">AD_TPS</text>
<text x="246" y="191.4" transform="rotate(-90 246 191.4)">2k49(NC)</text>
<text x="248.3" y="188.6">LMM</text>
<text x="249.5" y="191.9">1n</text>
<text x="265.8" y="186.2">1k</text>
<text x="274.2" y="191.9">220n</text>
<text x="275.8" y="188.6">AD_LMM</text>
<text x="307.2" y="188.6">MAP</text>
<text x="308.4" y="191.9">1n</text>
<text x="324.7" y="186.2">1k</text>
<text x="333.1" y="191.9">220n</text>
<text x="334.7" y="188.6">AD_MAP</text>
<text x="158.1" y="196.4">TXD</text>
<text x="203.9" y="193.6">R30</text>
<text x="216.3" y="194.7">DA112S1</text>
<text x="262.8" y="193.6">R18</text>
<text x="279.1" y="194.7">DA112S1</text>
<text x="321.7" y="193.6">R32</text>
<text x="334.1" y="194.7">DA112S1</text>
<text x="158.1" y="200.3">RXD</text>
<text x="187.9" y="199.7">C28</text>
<text x="215.4" y="199.7">C39</text>
<text x="248.9" y="199.7">C8</text>
<text x="274.2" y="199.7">C40</text>
<text x="307.8" y="199.7">C5</text>
<text x="333.1" y="199.7">C16</text>
<text x="343.5" y="203.3">+5V</text>
<text x="366.1" y="199.3">IC5</text>
<text x="207.3" y="209.2">GND</text>
<text x="266.2" y="209.2">GND</text>
<text x="325.1" y="209.2">GND</text>
<text x="354.3" y="208.2">D-</text>
<text x="354.3" y="204.3">VU</text>
<text x="389.6" y="208.2">DA-</text>
<text x="389.6" y="204.3">VUA</text>
<text x="158.1" y="212.1">AD_5V</text>
<text x="220.7" y="211.1">+5V</text>
<text x="354.3" y="212.1">D+</text>
<text x="389.6" y="212.1">DA+</text>
<text x="158.1" y="216">AD_BAT</text>
<text x="158.1" y="220">AD_MAP</text>
<text x="207" y="216">IC8</text>
<text x="249.3" y="221.6">R8</text>
<text x="289.4" y="218.8">IC6</text>
<text x="344.1" y="220.3" transform="rotate(-90 344.1 220.3)">39k</text>
<text x="351.5" y="221.2" transform="rotate(-90 351.5 221.2)">R73</text>
<text x="158.1" y="223.9">AD_CLT</text>
<text x="158.1" y="227.8">AD_IAT</text>
<text x="220.9" y="223.9">MAP</text>
<text x="236.6" y="223.9">DA+</text>
<text x="303.3" y="223.9">TXD</text>
<text x="303.3" y="227.8">3V3</text>
<text x="330.8" y="227.8">AD_5V</text>
<text x="356.5" y="224.9">GND</text>
<text x="366.1" y="223.4">USB6B1</text>
<text x="382.8" y="224.9">GND</text>
<text x="158.1" y="231.7">AD_LMM</text>
<text x="236.6" y="231.7">DA-</text>
<text x="242.5" y="229.4">R427R</text>
<text x="260.1" y="231.7">VUA</text>
<text x="303.3" y="231.7">RXD</text>
<text x="317.4" y="231.1">100n</text>
<text x="350.8" y="232.7">D4</text>
<text x="158.1" y="235.6">AD_TPS</text>
<text x="181.2" y="235.6">MPXH6400AC6T1</text>
<text x="219.1" y="236.6">GND</text>
<text x="242.5" y="236.8">27RR9</text>
<text x="260.1" y="235.6">3V3</text>
<text x="317.4" y="239">C11</text>
<text x="350.8" y="237">LM4041DIM3-1.2</text>
<text x="193.4" y="242.3">USB_MD</text>
<text x="248" y="244.7">1k5</text>
<text x="276.9" y="242.3">PL2303SA</text>
<text x="158.1" y="251.3">CS2</text>
<text x="173.8" y="251.3">D-</text>
<text x="173.8" y="247.4">USB+</text>
<text x="309.4" y="248.4">GND</text>
<text x="340.8" y="248.4">GND</text>
<text x="173.8" y="255.3">D+</text>
<text x="158.1" y="259.2">IGNB</text>
<text x="158.1" y="263.1">IGND</text>
<text x="52.1" y="271">ATMEGA2561-16AU</text>
<text x="178.7" y="275.9">GND</text>
<text x="193.4" y="274.9">USB_105017-1001</text>
<text x="225.8" y="275.9">GND</text>
</g>
<g font-size="3.3" fill="#505050">
<text x="44.8" y="31">20</text>
<text x="55.7" y="32.8">RESET</text>
<text x="128" y="32.8">(AD7)PA7</text>
<text x="149.9" y="35">45</text>
<text x="149.9" y="31">44</text>
<text x="44.8" y="38.9">23</text>
<text x="55.7" y="40.6">XTAL2</text>
<text x="128" y="40.6">(AD5)PA5</text>
<text x="128" y="36.7">(AD6)PA6</text>
<text x="149.9" y="38.9">46</text>
<text x="257.7" y="38.9">1</text>
<text x="263.7" y="40.6">KIO</text>
<text x="285.2" y="40.6">TXD</text>
<text x="296" y="38.9">24</text>
<text x="373.9" y="40.6">X1-1</text>
<text x="44.8" y="46.7">24</text>
<text x="128" y="44.5">(AD4)PA4</text>
<text x="149.9" y="46.7">48</text>
<text x="149.9" y="42.8">47</text>
<text x="257.7" y="42.8">2</text>
<text x="257.7" y="46.7">3</text>
<text x="263.7" y="44.5">VIN</text>
<text x="284.8" y="44.5">RXD</text>
<text x="296" y="46.7">22</text>
<text x="296" y="42.8">23</text>
<text x="373.9" y="44.5">X1-2</text>
<text x="55.7" y="48.5">XTAL1</text>
<text x="128" y="52.4">(AD2)PA2</text>
<text x="128" y="48.5">(AD3)PA3</text>
<text x="149.9" y="50.7">49</text>
<text x="257.7" y="50.7">4</text>
<text x="263.7" y="48.5">OUT5</text>
<text x="263.7" y="52.4">OUT4</text>
<text x="282.2" y="48.5">AGND</text>
<text x="285.8" y="52.4">+5V</text>
<text x="296" y="50.7">21</text>
<text x="373.9" y="48.5">X1-3</text>
<text x="373.9" y="52.4">X1-4</text>
<text x="44.8" y="54.6">62</text>
<text x="44.8" y="58.5">64</text>
<text x="55.7" y="56.3">AREF</text>
<text x="128" y="56.3">(AD1)PA1</text>
<text x="149.9" y="58.5">51</text>
<text x="149.9" y="54.6">50</text>
<text x="257.7" y="54.6">5</text>
<text x="257.7" y="58.5">6</text>
<text x="263.7" y="56.3">OUT3</text>
<text x="284.4" y="56.3">NRO</text>
<text x="296" y="58.5">19</text>
<text x="296" y="54.6">20</text>
<text x="373.9" y="56.3">X1-5</text>
<text x="44.8" y="62.4">63</text>
<text x="55.7" y="64.2">AGND</text>
<text x="55.7" y="60.2">AVCC</text>
<text x="128" y="60.2">(AD0)PA0</text>
<text x="257.7" y="62.4">7</text>
<text x="263.7" y="60.2">PGND</text>
<text x="263.7" y="64.2">OUT2</text>
<text x="286.7" y="64.2">IN1</text>
<text x="286.7" y="60.2">IN3</text>
<text x="296" y="62.4">18</text>
<text x="373.9" y="60.2">X1-6</text>
<text x="373.9" y="64.2">X1-7</text>
<text x="102.3" y="68.1">(OC0A/OC1C/PCINT7)PB7</text>
<text x="149.9" y="66.4">17</text>
<text x="149.9" y="70.3">16</text>
<text x="257.7" y="66.4">8</text>
<text x="257.7" y="70.3">9</text>
<text x="263.7" y="68.1">OUT1</text>
<text x="287.2" y="68.1">CS</text>
<text x="296" y="70.3">16</text>
<text x="296" y="66.4">17</text>
<text x="373.9" y="68.1">X1-8</text>
<text x="44.8" y="74.2">21</text>
<text x="55.7" y="75.9">VCC</text>
<text x="112.4" y="75.9">(OC1A/PCINT5)PB5</text>
<text x="112.4" y="72">(OC1B/PCINT6)PB6</text>
<text x="149.9" y="74.2">15</text>
<text x="255.9" y="74.2">10</text>
<text x="263.7" y="72">PGND</text>
<text x="263.7" y="75.9">VR+</text>
<text x="283.3" y="75.9">MOSI</text>
<text x="285" y="72">SCK</text>
<text x="296" y="74.2">15</text>
<text x="373.9" y="72">X1-9</text>
<text x="373.9" y="75.9">X1-10</text>
<text x="44.8" y="78.1">52</text>
<text x="55.8" y="79.9">VCC</text>
<text x="112.4" y="79.9">(OC2A/PCINT4)PB4</text>
<text x="113" y="83.8">(MISO/PCINT3)PB3</text>
<text x="149.9" y="82.1">13</text>
<text x="149.9" y="78.1">14</text>
<text x="255.9" y="82.1">12</text>
<text x="256.1" y="78.1">11</text>
<text x="263.7" y="79.9">VR-</text>
<text x="263.7" y="83.8">WD_DIS VR_OUT</text>
<text x="283.3" y="79.9">MISO</text>
<text x="296" y="82.1">13</text>
<text x="296" y="78.1">14</text>
<text x="373.9" y="79.9">X1-11</text>
<text x="373.9" y="83.8">X1-12</text>
<text x="44.8" y="89.9">22</text>
<text x="113" y="87.7">(MOSI/PCINT2)PB2</text>
<text x="149.9" y="86">12</text>
<text x="149.9" y="89.9">11</text>
<text x="255.9" y="86">25</text>
<text x="263.7" y="87.7">PGND</text>
<text x="373.9" y="87.7">X1-13</text>
<text x="44.8" y="93.8">53</text>
<text x="55.7" y="91.6">GND</text>
<text x="55.8" y="95.1">GND</text>
<text x="114.6" y="91.6">(SCK/PCINT1)PB1</text>
<text x="117" y="95.6">(SS/PCINT0)PB0</text>
<text x="149.9" y="93.8">10</text>
<text x="373.9" y="91.6">X1-14</text>
<text x="373.9" y="95.6">X1-15</text>
<text x="149.9" y="101.7">42</text>
<text x="373.9" y="99.5">X1-16</text>
<text x="128.1" y="107.3">(A14)PC6</text>
<text x="128.1" y="103.4">(A15)PC7</text>
<text x="149.9" y="105.6">41</text>
<text x="207.6" y="105.6">8</text>
<text x="220.6" y="105.6">7</text>
<text x="373.9" y="103.4">X1-17</text>
<text x="373.9" y="107.3">X1-18</text>
<text x="128.1" y="111.2">(A13)PC5</text>
<text x="149.9" y="113.5">39</text>
<text x="149.9" y="109.5">40</text>
<text x="207.6" y="113.5">4</text>
<text x="207.6" y="109.5">6</text>
<text x="220.6" y="113.5">3</text>
<text x="220.6" y="109.5">5</text>
<text x="269.5" y="113.5">1</text>
<text x="296" y="113.5">3</text>
<text x="373.9" y="111.3">X1-19</text>
<text x="128.1" y="115.2">(A12)PC4</text>
<text x="128.3" y="119.1">(A11)PC3</text>
<text x="149.9" y="117.4">38</text>
<text x="207.6" y="117.4">2</text>
<text x="220.6" y="117.4">1</text>
<text x="275.5" y="115.2">VI</text>
<text x="287" y="115.2">VO</text>
<text x="373.9" y="115.2">X1-20</text>
<text x="373.9" y="119.1">X1-21</text>
<text x="128.1" y="123">(A10)PC2</text>
<text x="149.9" y="125.2">36</text>
<text x="149.9" y="121.3">37</text>
<text x="280.5" y="120.7">GND</text>
<text x="283.1" y="124.2" transform="rotate(-90 283.1 124.2)">4</text>
<text x="373.9" y="123">X1-22</text>
<text x="129.9" y="130.9">(A8)PC0</text>
<text x="129.9" y="126.9">(A9)PC1</text>
<text x="149.9" y="129.1">35</text>
<text x="373.9" y="126.9">X1-23</text>
<text x="373.9" y="130.9">X1-24</text>
<text x="149.9" y="137">32</text>
<text x="184" y="137">4</text>
<text x="184" y="133.1">5</text>
<text x="130.1" y="138.7">(T0)PD7</text>
<text x="130.1" y="142.6">(T1)PD6</text>
<text x="149.9" y="140.9">31</text>
<text x="184" y="140.9">3</text>
<text x="125.3" y="146.6">(XCK1)PD5</text>
<text x="149.9" y="148.8">29</text>
<text x="149.9" y="144.8">30</text>
<text x="184" y="148.8">1</text>
<text x="184" y="144.8">2</text>
<text x="204.6" y="149.6" transform="rotate(-90 204.6 149.6)">6</text>
<text x="117.4" y="154.4">(TXD1/INT3)PD3</text>
<text x="126.6" y="150.5">(ICP1)PD4</text>
<text x="149.9" y="152.7">28</text>
<text x="117" y="158.3">(RXD1/INT2)PD2</text>
<text x="149.9" y="156.6">27</text>
<text x="149.9" y="160.5">26</text>
<text x="176.2" y="160.5">1</text>
<text x="208.8" y="156.6">5</text>
<text x="282.1" y="156.6">1</text>
<text x="337.1" y="156.6">2</text>
<text x="119" y="162.3">(SDA/INT1)PD1</text>
<text x="119.4" y="166.2">(SCL/INT0)PD0</text>
<text x="149.9" y="164.5">25</text>
<text x="176.2" y="164.5">2</text>
<text x="204.6" y="166.5" transform="rotate(-90 204.6 166.5)">8</text>
<text x="149.9" y="172.3">9</text>
<text x="176.2" y="168.4">3</text>
<text x="108.7" y="174">(CLKO/ICP3/INT7)PE7</text>
<text x="122.2" y="178">(T3/INT6)PE6</text>
<text x="149.9" y="176.2">8</text>
<text x="116.8" y="181.9">(OC3C/INT5)PE5</text>
<text x="117" y="185.8">(OC3B/INT4)PE4</text>
<text x="149.9" y="184.1">6</text>
<text x="149.9" y="180.2">7</text>
<text x="116.8" y="189.7">(OC3A/AIN1)PE3</text>
<text x="149.9" y="188">5</text>
<text x="149.9" y="191.9">4</text>
<text x="231.1" y="188">4</text>
<text x="293.9" y="188">3</text>
<text x="348.9" y="188">7</text>
<text x="117.2" y="193.7">(XCK0/AIN0)PE2</text>
<text x="117.6" y="197.6">(TXD0/PDO)PE1</text>
<text x="149.9" y="195.9">3</text>
<text x="108.2" y="201.5">(RXD0/PCIN8/PDI)PE0</text>
<text x="149.9" y="199.8">2</text>
<text x="363.7" y="203.7">1</text>
<text x="382.3" y="203.7">8</text>
<text x="119.2" y="209.4">(ADC7/TDI)PF7</text>
<text x="149.9" y="207.6">54</text>
<text x="363.7" y="207.6">2</text>
<text x="369.7" y="205.4">VCC</text>
<text x="369.7" y="209.4">IO1</text>
<text x="382.3" y="207.6">7</text>
<text x="117.6" y="213.3">(ADC6/TDO)PF6</text>
<text x="149.9" y="215.5">56</text>
<text x="149.9" y="211.6">55</text>
<text x="363.7" y="211.6">3</text>
<text x="363.7" y="215.5">4</text>
<text x="369.7" y="213.3">IO2</text>
<text x="382.3" y="215.5">5</text>
<text x="382.3" y="211.6">6</text>
<text x="117.6" y="217.2">(ADC5/TMS)PF5</text>
<text x="117.9" y="221.1">(ADC4/TCK)PF4</text>
<text x="149.9" y="219.4">57</text>
<text x="202.4" y="221.1">VCC</text>
<text x="216.6" y="219.4">2</text>
<text x="369.7" y="217.2">GND</text>
<text x="125.5" y="225">(ADC3)PF3</text>
<text x="149.9" y="227.2">59</text>
<text x="149.9" y="223.3">58</text>
<text x="200.2" y="225.1">VOUT</text>
<text x="216.6" y="227.2">3</text>
<text x="216.6" y="223.3">4</text>
<text x="269.5" y="223.3">5</text>
<text x="269.5" y="227.2">6</text>
<text x="275.5" y="225.1">D+</text>
<text x="284.8" y="225">RXD</text>
<text x="296" y="227.2">3</text>
<text x="296" y="223.3">4</text>
<text x="125.5" y="232.9">(ADC1)PF1</text>
<text x="125.5" y="229">(ADC2)PF2</text>
<text x="149.9" y="231.2">60</text>
<text x="202" y="229">GND</text>
<text x="269.5" y="231.2">7</text>
<text x="275.5" y="229">D-</text>
<text x="275.5" y="232.9">VBUS TXD</text>
<text x="286.1" y="229">VIO</text>
<text x="296" y="231.2">2</text>
<text x="125.5" y="236.8">(ADC0)PF0</text>
<text x="149.9" y="235.1">61</text>
<text x="269.5" y="235.1">8</text>
<text x="275.5" y="236.8">3V3</text>
<text x="284.4" y="236.8">GND</text>
<text x="296" y="235.1">1</text>
<text x="124.8" y="244.7">(OC0B)PG5</text>
<text x="149.9" y="242.9">1</text>
<text x="122.8" y="248.6">(TOSC1)PG4</text>
<text x="149.9" y="246.9">19</text>
<text x="149.9" y="250.8">18</text>
<text x="187.9" y="246.9">1</text>
<text x="187.9" y="250.8">2</text>
<text x="197" y="248.6">VCC GND</text>
<text x="220.6" y="246.9">6</text>
<text x="220.6" y="250.8">7</text>
<text x="122.8" y="252.5">(TOSC2)PG3</text>
<text x="127.6" y="256.4">(ALE)PG2</text>
<text x="149.9" y="254.7">43</text>
<text x="187.9" y="254.7">3</text>
<text x="197" y="252.5">D-</text>
<text x="197" y="256.4">D+</text>
<text x="205.9" y="252.5">GND</text>
<text x="205.9" y="256.4">GND</text>
<text x="220.6" y="254.7">8</text>
<text x="129" y="260.4">(RD)PG1</text>
<text x="149.9" y="258.6">34</text>
<text x="149.9" y="262.6">33</text>
<text x="187.9" y="258.6">4</text>
<text x="187.9" y="262.6">5</text>
<text x="197" y="260.4">OTG GND</text>
<text x="220.6" y="258.6">9</text>
<text x="220.6" y="262.6">10</text>
<text x="128.3" y="264.3">(WR)PG0</text>
<text x="197" y="264.3">GND GND</text>
<text x="205.9" y="268.2">GND</text>
<text x="220.6" y="266.5">11</text>
</g>
<text font-size="2.8" fill="#800000" x="227.7" y="34.9" transform="rotate(-90 227.7 34.9)">+</text>
<g font-size="2.8" fill="#505050">
<text x="207.9" y="151.3">REF2</text>
<text x="286.4" y="150.3">REF2</text>
<text x="341.3" y="150.3">REF2</text>
<text x="206.9" y="165">REF1</text>
<text x="285.4" y="166">REF1</text>
<text x="340.3" y="166">REF1</text>
<text x="235.4" y="181.7">REF2</text>
<text x="298.2" y="181.7">REF2</text>
<text x="353.1" y="181.7">REF2</text>
<text x="234.4" y="197.4">REF1</text>
<text x="297.2" y="197.4">REF1</text>
<text x="352.1" y="197.4">REF1</text>
</g>
</svg>
